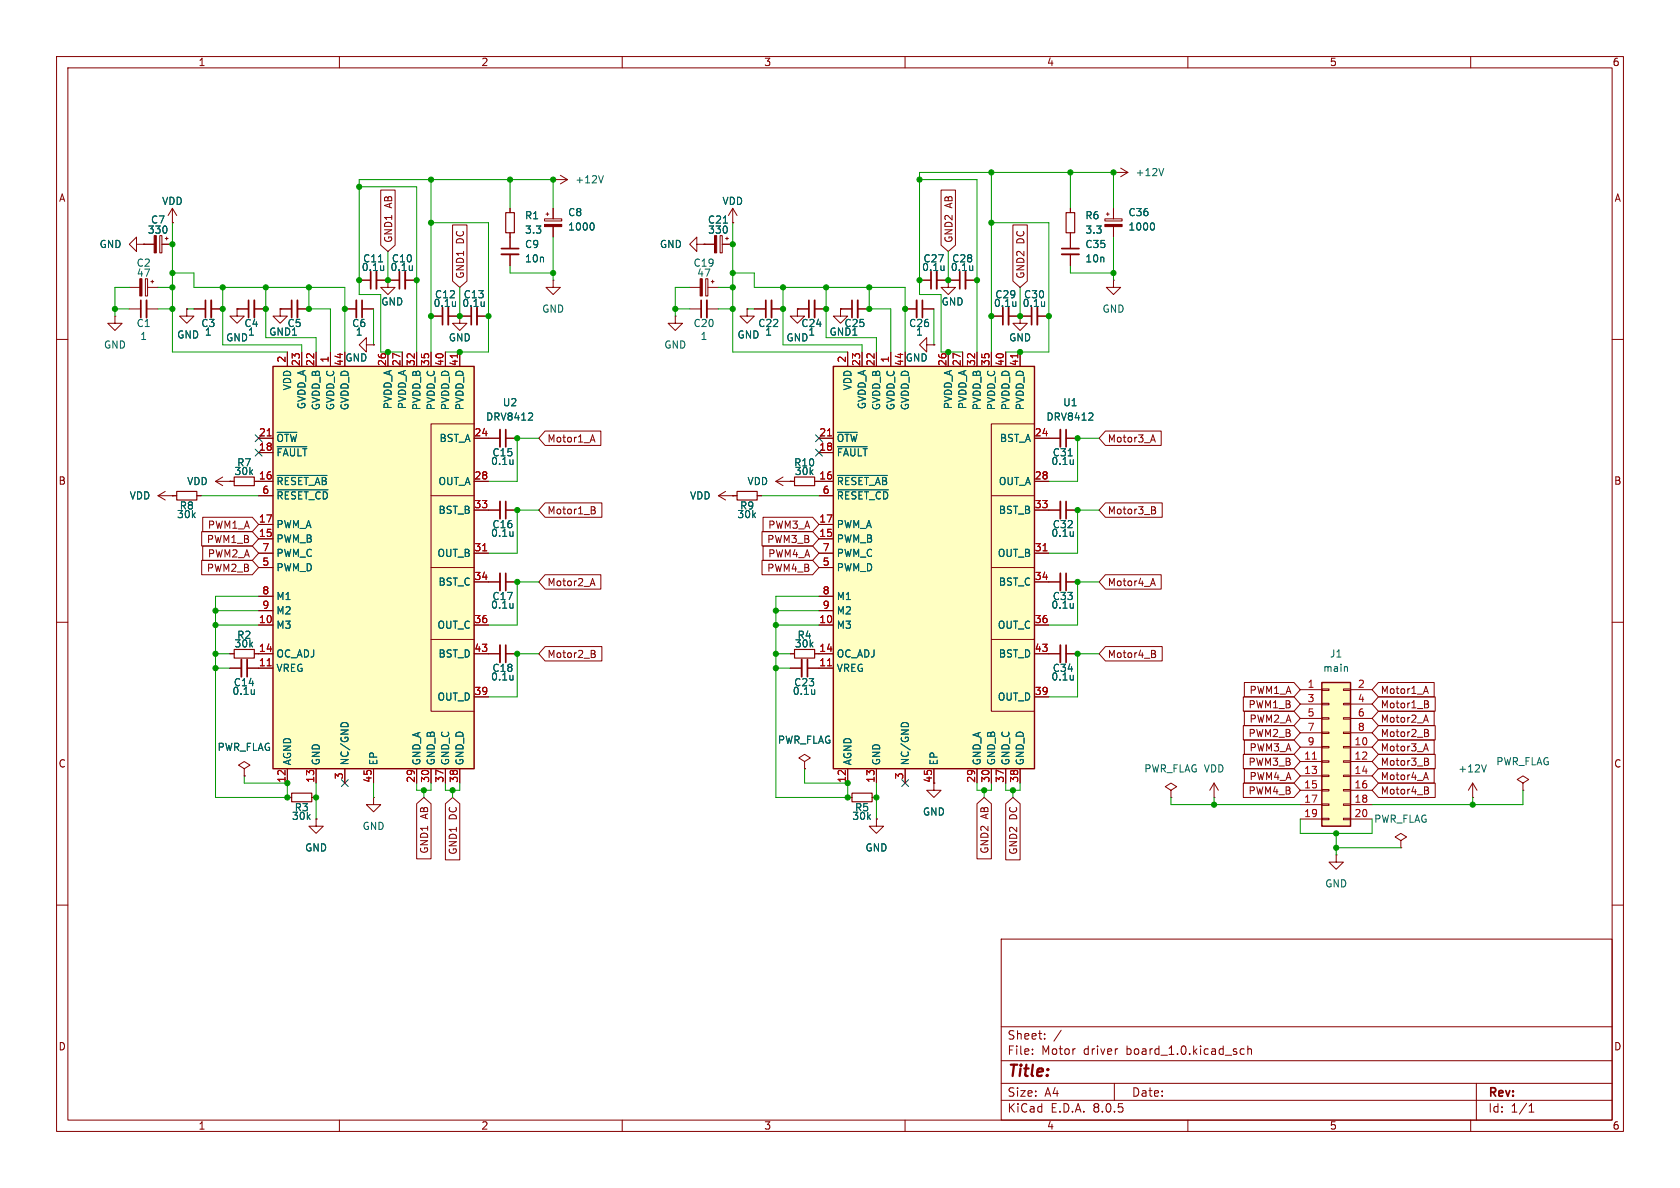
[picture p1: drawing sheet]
<svg xmlns="http://www.w3.org/2000/svg" width="297mm" height="210mm" viewBox="0 0 297 210" stroke-linecap="round" stroke-linejoin="round" font-family="sans-serif">
<g fill="none" stroke="#840000" stroke-width=".18">
<path d="M10 10h277v190h-277zM12 12h273v186h-273zM60 10v2M110 10v2M160 10v2M210 10v2M260 10v2M30.5 39.4h.1M30.5 36.8l.7 1.3M30.5 36.8v2.6M30.5 36.8l-.8 1.3M96.3 38.7h3v.4h-3z"/>
<path d="M96.5 37.8h.5M96.8 37.6v.5M97.8 36.8v1.9M10 60h2M20.3 55.9v1.3h1.3l-1.3 1.2-1.3-1.2h1.3M20.3 55.9h.1M22.9 54.6h2M25.9 54.6h2M33 54.6v1.3h1.3l-1.3 1.3-1.3-1.3h1.3M33 54.6h.1M34.3 54.6h2M37.3 54.6h2.1"/>
<path d="M49.5 54.6v1.3h1.3l-1.3 1.3-1.2-1.3h1.2M49.5 54.6h.1M49.5 54.6h2.1M52.6 54.6h2M61 54.6h2M63.5 49.5h2M64 54.6h2M66.5 49.5h4.1M68.6 49.5v1.3h1.2l-1.2 1.3-1.3-1.3h1.3M68.6 49.5h.1M71.6 49.5h2.1M76.2 55.9h2"/>
<path d="M79.2 55.9h4.1M81.3 55.9v1.3h1.2l-1.2 1.2-1.3-1.2h1.3M81.3 55.9h.1M84.3 55.9h2.1M90.2 41.9v2M90.2 45v2M97.8 40.1v1.8M121.9 54.6h2.1M125 54.6h2M148.6 54.6v1.3h1.3l-1.3 1.3-1.3-1.3h1.3M148.6 54.6h.1M148.6 54.6h2"/>
<path d="M151.6 54.6h2.1M285 60h2M64.8 61v1.2l-1.3-1.2 1.3-1.3v1.3h1.2M66 61h.1M30.5 87.6h.7M34.8 87.6h.8M38.1 85.1l1.3 .8M38.1 85.1h2.5M39.4 84.3l-1.3 .8M40.6 85.1h.1M127 87.6l1.3 .8M127 87.6h2.5"/>
<path d="M128.3 86.9l-1.3 .7M129.5 87.6h.1M10 110h2M40.6 118.1h2.1M43.7 118.1h2M139.7 118.1h2M139.7 115.6h.8M142.7 118.1h2.1M144 115.6h.8M285 110h2M43.2 135.9l1-.6-1-.7-1 .7 1 .6v1.3M43.2 137.2h.1"/>
<path d="M207 139.7l1-.6-1-.7-1 .7 1 .6v1.3M214.6 138.4l.8 1.3M214.6 138.4v2.6M214.6 138.4l-.7 1.3M260.3 138.4l.8 1.3M260.3 138.4v2.6M260.3 138.4l-.7 1.3M269.2 138.4l1.1-.6-1.1-.6-1 .6 1 .6v1.3M269.2 139.7h.1M10 160h2M207 141h.1M214.6 141h.1"/>
<path d="M247.6 148.6l1.1-.6-1.1-.7-1 .7 1 .6v1.3M247.6 149.9h.1M260.3 141h.1M285 160h2M177 166h108v32h-108zM60 198v2M110 198v2M160 198v2M177 194.5h108M177 191.5h108M177 187.5h108M177 181.5h108"/>
<path d="M182.5 186.3v.1M182.5 185.5v.1M184.7 183.6v.1M184.7 182.8v.1M187.6 182.1l-1.3 2M197 191.5v3M197.5 185.4h.1M210 198v2M220 185.5l-.5-.1-.3 .3v.4l.2 .2h.6M220.6 185.5l.2-.1 .4 .1v.9M220.6 184.9v1.5M260 198v2"/>
<path d="M261 191.5v6.5M270.3 196.6h.9M270.3 195.5l.4-.4v1.5"/>
</g>
<g fill="none" stroke="#840000" stroke-width=".33">
<path d="M25.9 53.1v3M37.3 53.1v3M52.6 53.1v3M63 53.1v3M66.5 48v3.1M71.6 48v3.1M79.2 54.4v3M84.3 54.4v3M88.6 45h3.1M125 53.1v3M151.6 53.1v3M42.7 116.6v3"/>
<path d="M141.7 116.6v3"/>
</g>
<g fill="none" stroke="#840000" stroke-width=".3">
<path d="M24.9 53.1v3M36.3 53.1v3M51.6 53.1v3M64 53.1v3M65.5 48v3.1M70.6 48v3.1M78.2 54.4v3M83.3 54.4v3M88.6 43.9h3.1M124 53.1v3M150.6 53.1v3M43.7 116.6v3"/>
<path d="M142.7 116.6v3"/>
</g>
<g fill="none" stroke="#006464" stroke-width=".18">
<path d="M104.7 39.4a.79 .79 0 0 1 0 1.3M67.8 47v.8M67.8 47.7v.1M72.9 47v.8M72.9 47.7l-.1 .1M80.5 53.3v.9M80.5 54.1h.1M85.6 53.3v.9M85.6 54.1h-.1M45 121.9v.9M45 122.6l-.1 .1M144 121.9v.9"/>
<path d="M144 122.6v.1M262.8 135.2l-.5 1.3"/>
</g>
<path d="M31.2 86.9h3.6v1.5h-3.6zM140.5 114.8h3.5v1.5h-3.5z" fill="none" stroke="#840000" stroke-width=".2"/>
<path d="M96.3 39.7h3v.4h-3z" fill="#840000" stroke="#840000" stroke-width=".18"/>
<path d="M233.7 120.7h5.1v25.4h-5.1z" fill="#ffffc2"/>
<g fill="none" stroke="#840000" stroke-width=".18">
<path d="M97.8 31.8h.1M97.8 31.8h2.5M99.1 31l1.2 .8M100.3 31.8l-1.2 .7M24.1 43.2v-1.3l-1.2 1.3 1.2 1.3v-1.3h1.3M25.4 43.2h.1M119.4 55.9v1.3h1.2l-1.2 1.2-1.3-1.2h1.3M119.4 55.9h.1M123.2 43.2v-1.3l-1.3 1.3 1.3 1.3v-1.3h1.3M124.5 43.2h.1M124.5 43.2h1.8M127.3 41.7h.4v3h-.4z"/>
<path d="M127.7 43.2h1.8M128.3 42.2h.5M128.5 41.9v.5M132.1 54.6v1.3h1.2l-1.2 1.3-1.3-1.3h1.3M132.1 54.6h.1M133.3 54.6h2.1M136.4 54.6h2M86.4 77.5h2M89.4 77.5h2M27.9 87.6l1.3 .8M27.9 87.6h2.6M29.2 86.9l-1.3 .7"/>
<path d="M30.5 87.6h.1M40.6 85.1h.8M45 85.1h.7M86.4 90.2h2M89.4 90.2h2M86.4 102.9h2M89.4 102.9h2M185.4 102.9h2.1M188.5 102.9h2M229.9 121.9h3.8M229.9 132.1h3.8M229.9 134.6h3.8"/>
<path d="M229.9 137.2h3.8M229.9 139.7h3.8M229.9 124.5h3.8M229.9 127h3.8M229.9 129.5h3.8M233.7 139.6h1.2v.2h-1.2zM233.7 137h1.2v.3h-1.2zM233.7 134.5h1.2v.2h-1.2zM233.7 132h1.2v.2h-1.2zM233.7 129.4h1.2v.3h-1.2zM233.7 126.9h1.2v.2h-1.2zM233.7 124.3h1.2v.3h-1.2z"/>
<path d="M233.7 121.8h1.2v.2h-1.2zM237.5 139.6h1.3v.2h-1.3zM237.5 137h1.3v.3h-1.3zM237.5 134.5h1.3v.2h-1.3zM237.5 132h1.3v.2h-1.3zM237.5 129.4h1.3v.3h-1.3zM237.5 126.9h1.3v.2h-1.3zM237.5 124.3h1.3v.3h-1.3zM237.5 121.8h1.3v.2h-1.3zM238.8 121.9h3.8M238.8 132.1h3.8M238.8 134.6h3.8"/>
<path d="M238.8 137.2h3.8M238.8 139.7h3.8M238.8 124.5h3.8M238.8 127h3.8M238.8 129.5h3.8M149.9 141h.7M154.2 141h.7M154.9 144.8v1.3h1.3l-1.3 1.2-1.2-1.2h1.2M154.9 144.8h.1M229.9 142.2h3.8M229.9 144.8h3.8M233.7 144.7h1.2v.2h-1.2z"/>
<path d="M233.7 142.1h1.2v.3h-1.2zM237.5 144.7h1.3v.2h-1.3zM237.5 142.1h1.3v.3h-1.3zM238.8 142.2h3.8M238.8 144.8h3.8"/>
</g>
<path d="M233.7 120.7h5.1v25.4h-5.1z" fill="none" stroke="#840000" stroke-width=".25"/>
<path d="M232 134.2h.7" fill="none" stroke="#a90000" stroke-width=".18"/>
<path d="M106.7 31.1l-.5 1.2M127.9 39.4h.7M90.7 81.3v.8M90.7 94v.8M90.7 94.7l-.1 .1M90.7 82l-.1 .1M90.7 106.7v.8M90.7 107.4l-.1 .1M189.7 106.7v.8M189.7 107.4v.1M238.2 117.9v.8" fill="none" stroke="#006464" stroke-width=".18"/>
<path d="M136.4 53.1v3M88.4 75.9v3.1M88.4 88.6v3.1M88.4 101.3v3.1M187.5 101.3v3.1" fill="none" stroke="#840000" stroke-width=".33"/>
<path d="M135.4 53.1v3M89.4 75.9v3.1M89.4 88.6v3.1M89.4 101.3v3.1M188.5 101.3v3.1" fill="none" stroke="#840000" stroke-width=".3"/>
<path d="M41.4 84.3h3.6v1.6h-3.6zM150.6 140.2h3.6v1.5h-3.6z" fill="none" stroke="#840000" stroke-width=".2"/>
<path d="M126.3 41.7h.4v3h-.4z" fill="#840000" stroke="#840000" stroke-width=".18"/>
<path d="M48.3 64.8h35.5v71.1h-35.5z" fill="#ffffc2"/>
<path d="M48.3 64.8h35.5v71.1h-35.5z" fill="none" stroke="#840000" stroke-width=".25"/>
<g fill="none" stroke="#840000" stroke-width=".18">
<path d="M129.5 39.4h.1M129.5 36.8l.8 1.3M129.5 36.8v2.6M129.5 36.8l-.7 1.3M25.4 43.2h1.9M28.2 41.7h.4v3h-.4zM28.6 43.2h1.9M29.2 42.2h.5M29.5 41.9v.5M121.9 50.8h1.9M124.8 49.3h.3v3h-.3zM125.1 50.8h1.9"/>
<path d="M125.7 49.8h.5M126 49.5v.5M141 54.6v1.3h1.2l-1.2 1.3-1.3-1.3h1.3M141 54.6h.1M45.7 77.5h2.6M50.8 62.2v2.6M53.3 62.2v2.6M55.9 62.2v2.6M58.4 62.2v2.6M61 62.2v2.6M68.6 62.2v2.6M71.1 62.2v2.6"/>
<path d="M73.7 62.2v2.6M76.2 62.2v2.6M78.7 62.2v2.6M81.3 62.2v2.6M83.8 74.9h-7.6v50.8h7.6M83.8 77.5h2.6M185.4 77.5h2.1M188.5 77.5h2M45.7 87.6h2.6M45.7 95.3h2.6M45.7 85.1h2.6M45.7 92.7h2.6"/>
<path d="M45.7 80h2.6M45.7 97.8h2.6M76.2 87.6h7.6M83.8 85.1h2.6M83.8 97.8h2.6M83.8 90.2h2.6M129.5 87.6h.8M133.9 87.6h.7M45.7 100.3h2.6M45.7 110.5h2.6M45.7 118.1h2.6M45.7 115.6h2.6"/>
<path d="M45.7 105.4h2.6M45.7 108h2.6M76.2 113h7.6M76.2 100.3h7.6M83.8 110.5h2.6M83.8 115.6h4.6M83.8 102.9h2.6M89.4 115.6h2M50.8 135.9v2.5M55.9 135.9v2.5M61 135.9v2.5M66 135.9v2.5"/>
<path d="M73.7 135.9v2.5M76.2 135.9v2.5M78.7 135.9v2.5M81.3 135.9v2.5M83.8 123.2h2.6M142.2 134.6l1.1-.6-1.1-.6-1 .6 1 .6v1.3M142.2 135.9h.1M165.1 138.4v1.3h1.3l-1.3 1.3-1.3-1.3h1.3M55.9 144.8v1.3h1.2l-1.2 1.2-1.3-1.2h1.3M55.9 144.8h.1M66 141v1.2h1.3l-1.3 1.3-1.2-1.3h1.2M66 141h.1"/>
</g>
<path d="M47.2 77.1h.8M80.9 62.5v.8M85.3 97.4h.8M47.2 117.7h.8" fill="none" stroke="#a90000" stroke-width=".18"/>
<path d="M49 79h5.2M49 76.4h3.5M93.9 73l.3 .2-.1 .3-.7 .8h.8M49 84h8.8M49 86.6h9M189.7 81.3v.8M189.7 82v.1M90.7 119.4v.8M60.3 128l.5-.3 .7 .3M90.7 120.1l-.1 .1" fill="none" stroke="#006464" stroke-width=".18"/>
<path d="M187.5 75.9v3.1M88.4 114v3.1" fill="none" stroke="#840000" stroke-width=".33"/>
<path d="M188.5 75.9v3.1M89.4 114v3.1" fill="none" stroke="#840000" stroke-width=".3"/>
<g fill="#840000" stroke="#840000" stroke-width=".18">
<path d="M123.8 49.3h.4v3h-.4z"/>
<path d="M27.3 41.7h.3v3h-.3z"/>
</g>
<path d="M130.3 86.9h3.6v1.5h-3.6z" fill="none" stroke="#840000" stroke-width=".2"/>
<path d="M147.3 64.8h35.6v71.1h-35.6z" fill="#ffffc2"/>
<path d="M147.3 64.8h35.6v71.1h-35.6z" fill="none" stroke="#840000" stroke-width=".25"/>
<g fill="none" stroke="#840000" stroke-width=".18">
<path d="M30.5 39.4h.1M67.3 33.6h2.6v9.7l-1.3 1.2-1.3-1.2zM80 39.8h2.6v9.9l-1.3 1.1-1.3-1.1zM90.2 36.8v.8M97.8 36.8v1.9M129.5 39.4h.1M166.4 33.6h2.5v9.7l-1.3 1.2-1.2-1.2zM179.1 39.8h2.5v9.9l-1.3 1.1-1.2-1.1zM189.2 36.8v.8M195.3 38.7h3.1v.4h-3.1zM195.6 37.8h.5M195.8 37.6v.5"/>
<path d="M196.8 30.5h.1M196.8 36.8v1.9M196.8 30.5h2.6M198.1 29.7l1.3 .8M199.4 30.5l-1.3 .7M22.9 50.8h1.8M25.4 43.2h.1M25.4 43.2h1.9M25.7 49.3h.4v3h-.4zM26.1 50.8h1.8M26.7 49.8h.5M26.9 49.5v.5"/>
<path d="M28.6 43.2h1.9M33 54.6h.1M34.3 54.6h2M37.3 54.6h2.1M41.9 54.6v1.3h1.3l-1.3 1.3-1.3-1.3h1.3M41.9 54.6h.1M41.9 54.6h2M45 54.6h2M49.5 54.6h.1M49.5 54.6h2.1M52.6 54.6h2M61 54.6h2"/>
<path d="M63.5 49.5h2M64 54.6h2M66.5 49.5h4.1M68.6 49.5h.1M71.6 49.5h2.1M76.2 55.9h2M79.2 55.9h4.1M81.3 55.9h.1M84.3 55.9h2.1M90.2 41.1v2.8M90.2 45v2M97.8 49.5v1.3h1.3l-1.3 1.3-1.3-1.3h1.3"/>
<path d="M97.8 49.5h.1M97.8 40.1v1.8M124.5 43.2h.1M124.5 43.2h1.8M127.7 43.2h1.8M132.1 54.6h.1M133.3 54.6h2.1M136.4 54.6h2M141 54.6h.1M141 54.6h2M144 54.6h2M148.6 54.6h.1"/>
<path d="M148.6 54.6h2M151.6 54.6h2.1M160 54.6h2.1M162.6 49.5h2M163.1 54.6h2M165.6 49.5h4.1M167.6 49.5v1.3h1.3l-1.3 1.3-1.2-1.3h1.2M167.6 49.5h.1M170.7 49.5h2M175.3 55.9h2M178.3 55.9h4.1M180.3 55.9v1.3h1.3l-1.3 1.2-1.2-1.2h1.2"/>
<path d="M180.3 55.9h.1M183.4 55.9h2M189.2 41.1v2.8M189.2 45v2M196.8 49.5v1.3h1.3l-1.3 1.3-1.2-1.3h1.2M196.8 49.5h.1M196.8 40.1v1.8M45.7 77.5h2.6M50.8 62.2v2.6M53.3 62.2v2.6M55.9 62.2v2.6M58.4 62.2v2.6"/>
<path d="M61 62.2v2.6M66 61h.1M68.6 62.2v2.6M71.1 62.2v2.6M73.7 62.2v2.6M76.2 62.2v2.6M78.7 62.2v2.6M81.3 62.2v2.6M83.8 77.5h4.6M89.4 77.5h2M96.4 76.2h9.8v2.5h-9.8l-1.2-1.2zM104.5 77.8h.6"/>
<path d="M104.8 76.9l.4 1.2M144.8 77.5h2.5M149.9 62.2v2.6M152.4 62.2v2.6M154.9 62.2v2.6M157.5 62.2v2.6M160 62.2v2.6M163.8 61v1.2l-1.2-1.2 1.2-1.3v1.3h1.3M165.1 61h.1M167.6 62.2v2.6M170.2 62.2v2.6M172.7 62.2v2.6"/>
<path d="M175.3 62.2v2.6M177.8 62.2v2.6M180.3 62.2v2.6M182.9 74.9h-7.6v50.8h7.6M182.9 77.5h4.6M188.5 77.5h2M195.4 76.2h9.9v2.5h-9.9l-1.1-1.2zM203.5 77.8h.6M203.8 76.9l.4 1.2M30.5 87.6h.1M30.5 87.6h.7M34.8 87.6h.8"/>
<path d="M35.7 99.1h8.9l1.1 1.2-1.1 1.3h-8.9zM35.7 94h8.9l1.1 1.3-1.1 1.2h-8.9zM35.8 96.5h8.8l1.1 1.3-1.1 1.3h-8.8zM35.8 91.4h8.8l1.1 1.3-1.1 1.3h-8.8zM40.6 85.1h.1M40.6 85.1h.8M45 85.1h3.3M45.7 87.6h2.6M45.7 95.3h2.6M45.7 92.7h2.6M45.7 80h2.6M45.7 97.8h2.6"/>
<path d="M83.8 85.1h2.6M83.8 97.8h2.6M83.8 90.2h4.6M89.4 90.2h2M96.4 88.9h10v2.5h-10l-1.2-1.2zM104.5 90.2h.4M104.5 89.6l.6 .1 .1 .2-.3 .3M104.9 90.2l.3 .2v.3l-.7 .1M129.5 87.6h.1M129.5 87.6h.8M133.9 87.6h.7M134.7 94h9l1.1 1.3-1.1 1.2h-9z"/>
<path d="M134.7 99.1h9l1.1 1.2-1.1 1.3h-9zM134.9 91.4h8.8l1.1 1.3-1.1 1.3h-8.8zM134.9 96.5h8.8l1.1 1.3-1.1 1.3h-8.8zM137.2 85.1h3.3M137.2 85.1l1.2 .8M138.4 84.3l-1.2 .8M139.7 85.1h.1M144 85.1h3.3M144.8 87.6h2.5M144.8 95.3h2.5M144.8 92.7h2.5M144.8 80h2.5"/>
<path d="M144.8 97.8h2.5M175.3 87.6h7.6M182.9 85.1h2.5M182.9 97.8h2.5M182.9 90.2h4.6M188.5 90.2h2M195.4 88.9h10.1v2.5h-10.1l-1.1-1.2zM203.6 90.2h.4M203.6 89.6l.6 .1v.2l-.2 .3M204 90.2l.3 .2-.1 .3-.6 .1M40.6 118.1h2.1M40.6 115.6h.8"/>
<path d="M43.7 118.1h4.6M45 115.6h3.3M45.7 100.3h2.6M45.7 110.5h2.6M45.7 105.4h2.6M45.7 108h2.6M83.8 110.5h2.6M83.8 115.6h4.6M83.8 102.9h4.6M89.4 115.6h2M89.4 102.9h2M96.4 101.6h9.8v2.5h-9.8l-1.2-1.2z"/>
<path d="M96.4 114.3h10v2.5h-10l-1.2-1.2zM104.5 103.2h.6M104.5 115.6h.4M104.5 115l.6 .1 .1 .2-.3 .3M104.8 102.3l.4 1.2M104.9 115.6l.3 .2v.3l-.7 .1M139.7 118.1h2M139.7 115.6h.8M142.7 118.1h4.6M144 115.6h3.3M144.8 100.3h2.5M144.8 110.5h2.5"/>
<path d="M144.8 105.4h2.5M144.8 108h2.5M175.3 113h7.6M175.3 100.3h7.6M182.9 110.5h2.5M182.9 115.6h4.6M182.9 102.9h4.6M188.5 115.6h2M188.5 102.9h2M195.4 101.6h9.9v2.5h-9.9l-1.1-1.2zM195.4 114.3h10.1v2.5h-10.1l-1.1-1.2zM203.5 103.2h.6"/>
<path d="M203.6 115.6h.4M203.6 115l.6 .1v.2l-.2 .3M203.8 102.3l.4 1.2M204 115.6l.3 .2-.1 .3-.6 .1M43.2 137.2h.1M50.8 135.9v2.5M55.9 135.9v2.5M61 135.9v2.5M66 135.9v2.5M73.7 135.9v2.5M76.2 135.9v2.5M78.7 135.9v2.5"/>
<path d="M81.3 135.9v2.5M83.8 123.2h2.6M142.2 135.9h.1M149.9 135.9v2.5M154.9 135.9v2.5M160 135.9v2.5M165.1 135.9v2.5M172.7 135.9v2.5M175.3 135.9v2.5M177.8 135.9v2.5M180.3 135.9v2.5M182.9 123.2h2.5"/>
<path d="M219.8 123.2h9l1.1 1.3-1.1 1.2h-9zM219.8 128.3h9l1.1 1.2-1.1 1.3h-9zM219.8 138.4h9l1.1 1.3-1.1 1.3h-9zM219.8 133.3h9l1.1 1.3-1.1 1.3h-9zM220 125.7h8.8l1.1 1.3-1.1 1.3h-8.8zM220 130.8h8.8l1.1 1.3-1.1 1.3h-8.8zM220 120.6h8.8l1.1 1.3-1.1 1.3h-8.8zM220 135.9h8.8l1.1 1.3-1.1 1.2h-8.8zM243.7 138.4h10v2.6h-10l-1.1-1.3zM243.7 135.9h9.8v2.5h-9.8l-1.1-1.2zM243.7 133.3h10v2.6h-10l-1.1-1.3zM243.7 123.2h10v2.5h-10l-1.1-1.2z"/>
<path d="M243.7 120.6h9.8v2.6h-9.8l-1.1-1.3zM243.7 125.7h9.8v2.6h-9.8l-1.1-1.3zM243.7 128.3h10v2.5h-10l-1.1-1.3zM243.7 130.8h9.8v2.6h-9.8l-1.1-1.3zM251.8 137.5h.6M251.8 122.2h.6M251.8 127.3h.6M251.8 132.4h.6M251.8 139.1l.6 .1 .1 .3-.2 .2M251.8 123.9l.6 .1 .1 .2-.2 .3M251.8 128.9l.6 .2 .1 .2-.2 .2M251.8 134l.6 .1 .1 .3-.2 .2"/>
<path d="M251.8 139.7h.5M251.8 134.6h.5M251.8 124.5h.5M251.8 129.5h.5M252.1 136.6l.4 1.2M252.1 121.3l.4 1.3M252.1 126.4l.4 1.3M252.1 131.5l.4 1.3M252.3 139.7l.3 .2-.1 .3-.7 .2M252.3 124.5l.3 .2-.1 .3-.7 .1M252.3 129.5l.3 .3-.1 .3-.7 .1M252.3 134.6l.3 .3-.1 .3-.7 .1"/>
<path d="M50.8 141h.8M55.1 141h.8M55.9 144.8h.1M73.7 142.1l1.2-1.1 1.3 1.1v9.7h-2.5zM78.7 142.1l1.3-1.1 1.3 1.1v9.9h-2.6zM149.9 141h.7M154.2 141h.7M154.9 144.8h.1M172.7 142.1l1.3-1.1 1.3 1.1v9.7h-2.6zM177.8 142.1l1.3-1.1 1.2 1.1v9.9h-2.5zM236.2 151.1v1.3h1.3l-1.3 1.3-1.3-1.3h1.3M236.2 151.1h.1"/>
</g>
<path d="M47.2 77.1h.8M80.9 62.5v.8M146.3 77.1h.7M179.9 62.5v.8M85.3 97.4h.8M184.4 97.4h.7M47.2 117.7h.8M146.3 117.7h.7" fill="none" stroke="#a90000" stroke-width=".18"/>
<g fill="none" stroke="#006464" stroke-width=".18">
<path d="M104.7 39.4a.79 .79 0 0 1 0 1.3M127.9 39.4h.7M203.8 39.4a.79 .79 0 0 1 0 1.3M205.7 29.8l-.4 1.3M67.8 47v.8M67.8 47.7v.1M72.9 47v.8M72.9 47.7l-.1 .1M80.5 53.3v.9M80.5 54.1h.1M85.6 53.3v.9M85.6 54.1h-.1"/>
<path d="M166.9 47v.8M166.9 47.7l-.1 .1M172 47v.8M172 47.7l-.1 .1M179.6 53.3v.9M179.6 54.1h-.1M184.7 53.3v.9M184.7 54.1h-.1M49 79h5.2M49 76.4h3.5M93.9 73l.3 .2-.1 .3-.7 .8h.8M148.1 79h5.2"/>
<path d="M148.1 76.4h3.5M193 73l.2 .2v.3l-.8 .8h.8M49 84h8.8M49 86.6h9M90.7 81.3v.8M90.7 94v.8M90.7 94.7l-.1 .1M90.7 82l-.1 .1M148.1 84h8.8M148.1 86.6h9M189.7 81.3v.8M189.7 94v.8"/>
<path d="M189.7 94.7v.1M189.7 82v.1M90.7 106.7v.8M90.7 119.4v.8M90.7 107.4l-.1 .1M189.7 106.7v.8M189.7 119.4v.8M189.7 107.4v.1M45 121.9v.9M45 122.6l-.1 .1M60.3 128l.5-.3 .7 .3M90.7 120.1l-.1 .1"/>
<path d="M144 121.9v.9M144 122.6v.1M159.4 128l.5-.3 .6 .3M189.7 120.1v.1"/>
</g>
<path d="M45 53.1v3M144 53.1v3M162.1 53.1v3M165.6 48v3.1M170.7 48v3.1M178.3 54.4v3M183.4 54.4v3M187.7 45h3.1M187.5 88.6v3.1M187.5 114v3.1" fill="none" stroke="#840000" stroke-width=".33"/>
<path d="M43.9 53.1v3M143 53.1v3M163.1 53.1v3M164.6 48v3.1M169.7 48v3.1M177.3 54.4v3M182.4 54.4v3M187.7 43.9h3.1M188.5 88.6v3.1M188.5 114v3.1" fill="none" stroke="#840000" stroke-width=".3"/>
<path d="M89.4 37.6h1.5v3.5h-1.5zM188.5 37.6h1.5v3.5h-1.5zM140.5 84.3h3.5v1.6h-3.5zM41.4 114.8h3.6v1.5h-3.6zM51.6 140.2h3.5v1.5h-3.5z" fill="none" stroke="#840000" stroke-width=".2"/>
<g fill="#840000" stroke="#840000" stroke-width=".18">
<path d="M24.7 49.3h.4v3h-.4z"/>
<path d="M195.3 39.7h3.1v.4h-3.1z"/>
</g>
<g fill="none" stroke="#009600" stroke-width=".18">
<path d="M30.5 39.4v22.8h20.3M63.5 33h10.2v29.2M76.2 31.8v30.4M76.2 39.4h10.2v22.8h-7.7M90.2 31.8v5M97.8 36.8v-5h-34.3v20.3h3.8v10.1h3.8M129.5 39.4v22.8h20.4M162.6 31.8h10.1v30.4M175.3 39.4h10.1v22.8h-7.6M175.3 30.5v31.7M189.2 30.5v6.3M196.8 36.8v-6.3h-34.2v21.6h3.8v10.1h3.8"/>
<path d="M20.3 54.6h2.6M22.9 50.8h-2.6v5.1M27.9 54.6h2.6M27.9 50.8h2.6M30.5 48.3h3.8v2.5h26.7v11.4M33 54.6h1.3M39.4 50.8v10.2h13.9v1.2M47 50.8v8.9h8.9v2.5M54.6 50.8v3.8h3.8v7.6M66 54.6v6.4M68.6 44.5v5M81.3 50.8v5.1"/>
<path d="M90.2 47v1.3h7.6M97.8 41.9v7.6M119.4 54.6h2.5M121.9 50.8h-2.5v5.1M127 54.6h2.5M127 50.8h2.5M129.5 48.3h3.8v2.5h26.7v11.4M132.1 54.6h1.2M138.4 50.8v10.2h14v1.2M146 50.8v8.9h8.9v2.5M153.7 50.8v3.8h3.8v7.6M165.1 54.6v6.4"/>
<path d="M167.6 44.5v5M180.3 50.8v5.1M189.2 47v1.3h7.6M196.8 41.9v7.6M95.2 77.5h-3.8v7.6h-5M194.3 77.5h-3.8v7.6h-5.1M35.6 87.6h10.1M95.2 90.2h-3.8v7.6h-5M134.6 87.6h10.2M194.3 90.2h-3.8v7.6h-5.1M38.1 115.6h2.5M38.1 118.1h2.5"/>
<path d="M38.1 110.5h7.6M38.1 108h7.6M45.7 105.4h-7.6v35.6h12.7v-2.6h-7.6v-1.2M95.2 115.6h-3.8v7.6h-5M95.2 102.9h-3.8v7.6h-5M137.2 115.6h2.5M137.2 118.1h2.5M137.2 110.5h7.6M137.2 108h7.6M144.8 105.4h-7.6v35.6h12.7v-2.6h-7.7v-2.5M194.3 115.6h-3.8v7.6h-5.1M194.3 102.9h-3.8v7.6h-5.1"/>
<path d="M55.9 138.4v6.4M66 138.4v2.6M73.7 138.4v1.3h2.5v-1.3M74.9 139.7v1.3M78.7 138.4v1.3h2.6v-1.3M80 139.7v1.3M154.9 138.4v6.4M172.7 138.4v1.3h2.6v-1.3M174 139.7v1.3M177.8 138.4v1.3h2.5v-1.3M179.1 139.7v1.3M269.2 139.7v2.5h-26.6"/>
<path d="M207 141v1.2h22.9M214.6 141v1.2M229.9 144.8v2.5h12.7v-2.5M236.2 147.3v3.8M236.2 149.9h11.4M260.3 141v1.2"/>
</g>
<path d="M45.1 76.9l1.2 1.2M45.1 79.4l1.2 1.2M46.3 76.9l-1.2 1.2M46.3 79.4l-1.2 1.2M144.2 76.9l1.2 1.2M144.2 79.4l1.2 1.2M145.4 76.9l-1.2 1.2M145.4 79.4l-1.2 1.2M60.4 137.8l1.2 1.2M61.6 137.8l-1.2 1.2M159.4 137.8l1.2 1.2M160.6 137.8l-1.2 1.2" fill="none" stroke="#000084" stroke-width=".18"/>
<g fill="#009600" stroke="#009600" stroke-width=".18">
<circle cx="91.4" cy="77.5" r=".46"/>
<circle cx="97.8" cy="48.3" r=".46"/>
<circle cx="76.2" cy="55.9" r=".46"/>
<circle cx="86.4" cy="55.9" r=".46"/>
<circle cx="68.6" cy="49.5" r=".46"/>
<circle cx="81.3" cy="55.9" r=".46"/>
<circle cx="81.3" cy="62.2" r=".46"/>
<circle cx="129.5" cy="54.6" r=".46"/>
<circle cx="91.4" cy="115.6" r=".46"/>
<circle cx="91.4" cy="102.9" r=".46"/>
<circle cx="91.4" cy="90.2" r=".46"/>
<circle cx="119.4" cy="54.6" r=".46"/>
<circle cx="68.6" cy="62.2" r=".46"/>
<circle cx="38.1" cy="108" r=".46"/>
<circle cx="54.6" cy="54.6" r=".46"/>
<circle cx="54.6" cy="50.8" r=".46"/>
<circle cx="30.5" cy="54.6" r=".46"/>
<circle cx="47" cy="54.6" r=".46"/>
<circle cx="80" cy="139.7" r=".46"/>
<circle cx="38.1" cy="110.5" r=".46"/>
<circle cx="38.1" cy="115.6" r=".46"/>
<circle cx="50.8" cy="138.4" r=".46"/>
<circle cx="55.9" cy="141" r=".46"/>
<circle cx="50.8" cy="141" r=".46"/>
<circle cx="74.9" cy="139.7" r=".46"/>
<circle cx="38.1" cy="118.1" r=".46"/>
<circle cx="137.2" cy="115.6" r=".46"/>
<circle cx="129.5" cy="48.3" r=".46"/>
<circle cx="137.2" cy="110.5" r=".46"/>
<circle cx="137.2" cy="108" r=".46"/>
<circle cx="129.5" cy="43.2" r=".46"/>
<circle cx="138.4" cy="54.6" r=".46"/>
<circle cx="129.5" cy="50.8" r=".46"/>
<circle cx="137.2" cy="118.1" r=".46"/>
<circle cx="39.4" cy="54.6" r=".46"/>
<circle cx="30.5" cy="50.8" r=".46"/>
<circle cx="39.4" cy="50.8" r=".46"/>
<circle cx="47" cy="50.8" r=".46"/>
<circle cx="20.3" cy="54.6" r=".46"/>
<circle cx="30.5" cy="48.3" r=".46"/>
<circle cx="30.5" cy="43.2" r=".46"/>
<circle cx="90.2" cy="31.8" r=".46"/>
<circle cx="97.8" cy="31.8" r=".46"/>
<circle cx="63.5" cy="49.5" r=".46"/>
<circle cx="61" cy="54.6" r=".46"/>
<circle cx="73.7" cy="49.5" r=".46"/>
<circle cx="76.2" cy="39.4" r=".46"/>
<circle cx="76.2" cy="31.8" r=".46"/>
<circle cx="63.5" cy="33" r=".46"/>
<circle cx="190.5" cy="90.2" r=".46"/>
<circle cx="180.3" cy="62.2" r=".46"/>
<circle cx="180.3" cy="55.9" r=".46"/>
<circle cx="185.4" cy="55.9" r=".46"/>
<circle cx="167.6" cy="62.2" r=".46"/>
<circle cx="190.5" cy="77.5" r=".46"/>
<circle cx="196.8" cy="30.5" r=".46"/>
<circle cx="189.2" cy="30.5" r=".46"/>
<circle cx="196.8" cy="48.3" r=".46"/>
<circle cx="162.6" cy="31.8" r=".46"/>
<circle cx="162.6" cy="49.5" r=".46"/>
<circle cx="175.3" cy="39.4" r=".46"/>
<circle cx="175.3" cy="30.5" r=".46"/>
<circle cx="175.3" cy="55.9" r=".46"/>
<circle cx="167.6" cy="49.5" r=".46"/>
<circle cx="172.7" cy="49.5" r=".46"/>
<circle cx="153.7" cy="54.6" r=".46"/>
<circle cx="153.7" cy="50.8" r=".46"/>
<circle cx="160" cy="54.6" r=".46"/>
<circle cx="138.4" cy="50.8" r=".46"/>
<circle cx="146" cy="50.8" r=".46"/>
<circle cx="146" cy="54.6" r=".46"/>
<circle cx="214.6" cy="142.2" r=".46"/>
<circle cx="179.1" cy="139.7" r=".46"/>
<circle cx="190.5" cy="115.6" r=".46"/>
<circle cx="236.2" cy="149.9" r=".46"/>
<circle cx="236.2" cy="147.3" r=".46"/>
<circle cx="260.3" cy="142.2" r=".46"/>
<circle cx="149.9" cy="141" r=".46"/>
<circle cx="154.9" cy="141" r=".46"/>
<circle cx="174" cy="139.7" r=".46"/>
<circle cx="149.9" cy="138.4" r=".46"/>
<circle cx="190.5" cy="102.9" r=".46"/>
</g>
<text font-size="2.8" fill="#840000" x="178" y="190.9">Title:</text>
<g font-size="2.1" fill="#840000">
<text x="178" y="184">Sheet:</text>
<text x="178" y="186.7">File:</text>
<text x="184.1" y="186.7">Motor</text>
<text x="191.6" y="186.7">driver</text>
<text x="199.3" y="186.7">board_1.0.kicad_sch</text>
<text x="178" y="196.9">KiCad</text>
<text x="178" y="194.1">Size:</text>
<text x="184.7" y="194.1">A4</text>
<text x="185.7" y="196.9">E.D.A.</text>
<text x="193.3" y="196.9">8.0.5</text>
<text x="200" y="194.1">Date:</text>
<text x="263" y="194.3">Rev:</text>
<text x="263" y="196.9">Id:</text>
<text x="267.1" y="196.9">1/1</text>
</g>
<g font-size="1.8" fill="#840000">
<text x="35" y="11.9">1</text>
<text x="85" y="11.9">2</text>
<text x="135" y="11.9">3</text>
<text x="185" y="11.9">4</text>
<text x="235" y="11.9">5</text>
<text x="285" y="11.9">6</text>
<text x="10.3" y="35.9">A</text>
<text x="285.3" y="35.9">A</text>
<text x="69.5" y="36.8" transform="rotate(-90 69.5 36.8)">AB</text>
<text x="168.6" y="36.8" transform="rotate(-90 168.6 36.8)">AB</text>
<text x="69.5" y="43" transform="rotate(-90 69.5 43)">GND1</text>
<text x="82.2" y="43.1" transform="rotate(-90 82.2 43.1)">DC</text>
<text x="168.6" y="43" transform="rotate(-90 168.6 43)">GND2</text>
<text x="181.3" y="43.1" transform="rotate(-90 181.3 43.1)">DC</text>
<text x="82.2" y="49.4" transform="rotate(-90 82.2 49.4)">GND1</text>
<text x="181.3" y="49.4" transform="rotate(-90 181.3 49.4)">GND2</text>
<text x="96.7" y="78.4">Motor1_A</text>
<text x="195.7" y="78.4">Motor3_A</text>
<text x="10.3" y="85.9">B</text>
<text x="285.3" y="85.9">B</text>
<text x="36.6" y="93.7">PWM1_A</text>
<text x="96.7" y="91.1">Motor1_B</text>
<text x="135.7" y="93.7">PWM3_A</text>
<text x="195.7" y="91.1">Motor3_B</text>
<text x="36.5" y="101.3">PWM2_B</text>
<text x="36.5" y="96.2">PWM1_B</text>
<text x="36.6" y="98.7">PWM2_A</text>
<text x="135.5" y="96.2">PWM3_B</text>
<text x="135.5" y="101.3">PWM4_B</text>
<text x="135.7" y="98.7">PWM4_A</text>
<text x="96.7" y="103.8">Motor2_A</text>
<text x="195.7" y="103.8">Motor4_A</text>
<text x="96.7" y="116.5">Motor2_B</text>
<text x="195.7" y="116.5">Motor4_B</text>
<text x="220.6" y="125.4">PWM1_B</text>
<text x="220.8" y="122.9">PWM1_A</text>
<text x="244" y="125.4">Motor1_B</text>
<text x="244" y="122.9">Motor1_A</text>
<text x="220.6" y="130.5">PWM2_B</text>
<text x="220.8" y="128">PWM2_A</text>
<text x="244" y="128">Motor2_A</text>
<text x="244" y="130.5">Motor2_B</text>
<text x="10.3" y="135.9">C</text>
<text x="220.6" y="135.6">PWM3_B</text>
<text x="220.8" y="133">PWM3_A</text>
<text x="244" y="135.6">Motor3_B</text>
<text x="244" y="133">Motor3_A</text>
<text x="285.3" y="135.9">C</text>
<text x="220.6" y="140.7">PWM4_B</text>
<text x="220.8" y="138.1">PWM4_A</text>
<text x="244" y="140.7">Motor4_B</text>
<text x="244" y="138.1">Motor4_A</text>
<text x="75.9" y="144.8" transform="rotate(-90 75.9 144.8)">AB</text>
<text x="81" y="144.9" transform="rotate(-90 81 144.9)">DC</text>
<text x="174.9" y="144.8" transform="rotate(-90 174.9 144.8)">AB</text>
<text x="180" y="144.9" transform="rotate(-90 180 144.9)">DC</text>
<text x="75.9" y="151" transform="rotate(-90 75.9 151)">GND1</text>
<text x="81" y="151.2" transform="rotate(-90 81 151.2)">GND1</text>
<text x="174.9" y="151" transform="rotate(-90 174.9 151)">GND2</text>
<text x="180" y="151.2" transform="rotate(-90 180 151.2)">GND2</text>
<text x="10.3" y="185.9">D</text>
<text x="285.3" y="185.9">D</text>
<text x="35" y="199.9">1</text>
<text x="85" y="199.9">2</text>
<text x="135" y="199.9">3</text>
<text x="185" y="199.9">4</text>
<text x="235" y="199.9">5</text>
<text x="285" y="199.9">6</text>
</g>
<g font-size="1.8" fill="#006464">
<text x="101.6" y="32.6">+12V</text>
<text x="200.7" y="31.3">+12V</text>
<text x="26" y="41.5">330</text>
<text x="26.6" y="39.7">C7</text>
<text x="28.6" y="36.4">VDD</text>
<text x="92.7" y="39">R1</text>
<text x="92.7" y="41.5">3.3</text>
<text x="100.3" y="38.4">C8</text>
<text x="100.3" y="41">1000</text>
<text x="125.1" y="39.7">C21</text>
<text x="125.1" y="41.5">330</text>
<text x="127.6" y="36.4">VDD</text>
<text x="191.8" y="39">R6</text>
<text x="191.8" y="41.5">3.3</text>
<text x="199.4" y="38.4">C36</text>
<text x="199.4" y="41">1000</text>
<text x="17.5" y="44">GND</text>
<text x="24.1" y="47.3">C2</text>
<text x="64.1" y="46.6">C11</text>
<text x="69.2" y="46.6">C10</text>
<text x="92.7" y="44">C9</text>
<text x="92.7" y="46.6">10n</text>
<text x="116.6" y="44">GND</text>
<text x="122.5" y="47.3">C19</text>
<text x="163.2" y="46.6">C27</text>
<text x="168.2" y="46.6">C28</text>
<text x="191.8" y="44">C35</text>
<text x="191.8" y="46.6">10n</text>
<text x="24.1" y="49.1">47</text>
<text x="63.9" y="48.1">0.1u</text>
<text x="68.9" y="48.1">0.1u</text>
<text x="76.8" y="52.9">C12</text>
<text x="81.9" y="52.9">C13</text>
<text x="123.1" y="49.1">47</text>
<text x="162.9" y="48.1">0.1u</text>
<text x="168" y="48.1">0.1u</text>
<text x="175.9" y="52.9">C29</text>
<text x="180.9" y="52.9">C30</text>
<text x="24.1" y="58">C1</text>
<text x="35.5" y="58">C3</text>
<text x="36.1" y="59.5">1</text>
<text x="43.1" y="58">C4</text>
<text x="43.7" y="59.5">1</text>
<text x="47.5" y="59.5">GND1</text>
<text x="50.7" y="58">C5</text>
<text x="62.2" y="58">C6</text>
<text x="62.8" y="59.5">1</text>
<text x="67.3" y="54.2">GND</text>
<text x="76.6" y="54.5">0.1u</text>
<text x="81.6" y="54.5">0.1u</text>
<text x="95.8" y="55.5">GND</text>
<text x="122.5" y="58">C20</text>
<text x="133.9" y="58">C22</text>
<text x="135.2" y="59.5">1</text>
<text x="141.6" y="58">C24</text>
<text x="142.8" y="59.5">1</text>
<text x="146.6" y="59.5">GND1</text>
<text x="149.2" y="58">C25</text>
<text x="160.6" y="58">C26</text>
<text x="161.9" y="59.5">1</text>
<text x="166.4" y="54.2">GND</text>
<text x="175.6" y="54.5">0.1u</text>
<text x="180.7" y="54.5">0.1u</text>
<text x="194.8" y="55.5">GND</text>
<text x="18.3" y="61.8">GND</text>
<text x="24.7" y="60.3">1</text>
<text x="31.2" y="60">GND</text>
<text x="39.9" y="60.6">GND</text>
<text x="61" y="64.1">GND</text>
<text x="79.2" y="60.6">GND</text>
<text x="117.3" y="61.8">GND</text>
<text x="123.8" y="60.3">1</text>
<text x="130.3" y="60">GND</text>
<text x="138.9" y="60.6">GND</text>
<text x="160" y="64.1">GND</text>
<text x="178.3" y="60.6">GND</text>
<text x="51.7" y="69.1" transform="rotate(-90 51.7 69.1)">VDD</text>
<text x="150.7" y="69.1" transform="rotate(-90 150.7 69.1)">VDD</text>
<text x="54.2" y="72.4" transform="rotate(-90 54.2 72.4)">GVDD_A</text>
<text x="56.7" y="72.6" transform="rotate(-90 56.7 72.6)">GVDD_B</text>
<text x="59.3" y="72.6" transform="rotate(-90 59.3 72.6)">GVDD_C</text>
<text x="61.8" y="72.6" transform="rotate(-90 61.8 72.6)">GVDD_D</text>
<text x="69.4" y="72.4" transform="rotate(-90 69.4 72.4)">PVDD_A</text>
<text x="72" y="72.4" transform="rotate(-90 72 72.4)">PVDD_A</text>
<text x="74.5" y="72.6" transform="rotate(-90 74.5 72.6)">PVDD_B</text>
<text x="77.1" y="72.6" transform="rotate(-90 77.1 72.6)">PVDD_C</text>
<text x="79.6" y="72.6" transform="rotate(-90 79.6 72.6)">PVDD_D</text>
<text x="82.1" y="72.6" transform="rotate(-90 82.1 72.6)">PVDD_D</text>
<text x="85.8" y="74.6">DRV8412</text>
<text x="88.8" y="72">U2</text>
<text x="153.3" y="72.4" transform="rotate(-90 153.3 72.4)">GVDD_A</text>
<text x="155.8" y="72.6" transform="rotate(-90 155.8 72.6)">GVDD_B</text>
<text x="158.3" y="72.6" transform="rotate(-90 158.3 72.6)">GVDD_C</text>
<text x="160.9" y="72.6" transform="rotate(-90 160.9 72.6)">GVDD_D</text>
<text x="168.5" y="72.4" transform="rotate(-90 168.5 72.4)">PVDD_A</text>
<text x="171" y="72.4" transform="rotate(-90 171 72.4)">PVDD_A</text>
<text x="173.6" y="72.6" transform="rotate(-90 173.6 72.6)">PVDD_B</text>
<text x="176.1" y="72.6" transform="rotate(-90 176.1 72.6)">PVDD_C</text>
<text x="178.7" y="72.6" transform="rotate(-90 178.7 72.6)">PVDD_D</text>
<text x="181.2" y="72.6" transform="rotate(-90 181.2 72.6)">PVDD_D</text>
<text x="184.9" y="74.6">DRV8412</text>
<text x="187.9" y="72">U1</text>
<text x="41.8" y="82.7">R7</text>
<text x="48.8" y="80.9">~{FAULT}</text>
<text x="48.8" y="78.3">~{OTW}</text>
<text x="77.6" y="78.3">BST_A</text>
<text x="86.7" y="82.4">0.1u</text>
<text x="87" y="80.9">C15</text>
<text x="140.3" y="82.7">R10</text>
<text x="147.8" y="80.9">~{FAULT}</text>
<text x="147.8" y="78.3">~{OTW}</text>
<text x="176.7" y="78.3">BST_A</text>
<text x="185.8" y="82.4">0.1u</text>
<text x="186" y="80.9">C31</text>
<text x="22.8" y="88.5">VDD</text>
<text x="33" y="86">VDD</text>
<text x="41.4" y="84.2">30k</text>
<text x="48.8" y="86">~{RESET_AB}</text>
<text x="48.8" y="88.5">~{RESET_CD}</text>
<text x="77.4" y="86">OUT_A</text>
<text x="121.9" y="88.5">VDD</text>
<text x="132" y="86">VDD</text>
<text x="140.4" y="84.2">30k</text>
<text x="147.8" y="86">~{RESET_AB}</text>
<text x="147.8" y="88.5">~{RESET_CD}</text>
<text x="176.5" y="86">OUT_A</text>
<text x="31.2" y="91.8">30k</text>
<text x="31.7" y="90.3">R8</text>
<text x="48.8" y="93.6">PWM_A</text>
<text x="77.4" y="91">BST_B</text>
<text x="86.7" y="95.1">0.1u</text>
<text x="87" y="93.6">C16</text>
<text x="130.3" y="91.8">30k</text>
<text x="130.7" y="90.3">R9</text>
<text x="147.8" y="93.6">PWM_A</text>
<text x="176.5" y="91">BST_B</text>
<text x="185.8" y="95.1">0.1u</text>
<text x="186" y="93.6">C32</text>
<text x="48.8" y="96.1">PWM_B</text>
<text x="48.8" y="101.2">PWM_D</text>
<text x="48.8" y="98.7">PWM_C</text>
<text x="77.2" y="98.7">OUT_B</text>
<text x="147.8" y="96.1">PWM_B</text>
<text x="147.8" y="101.2">PWM_D</text>
<text x="147.8" y="98.7">PWM_C</text>
<text x="176.3" y="98.7">OUT_B</text>
<text x="48.8" y="106.3">M1</text>
<text x="77.4" y="103.7">BST_C</text>
<text x="86.7" y="107.8">0.1u</text>
<text x="87" y="106.3">C17</text>
<text x="147.8" y="106.3">M1</text>
<text x="176.5" y="103.7">BST_C</text>
<text x="185.8" y="107.8">0.1u</text>
<text x="186" y="106.3">C33</text>
<text x="41.8" y="113.1">R2</text>
<text x="48.8" y="111.4">M3</text>
<text x="48.8" y="108.8">M2</text>
<text x="77.2" y="111.4">OUT_C</text>
<text x="140.9" y="113.1">R4</text>
<text x="147.8" y="111.4">M3</text>
<text x="147.8" y="108.8">M2</text>
<text x="176.3" y="111.4">OUT_C</text>
<text x="41.4" y="114.7">30k</text>
<text x="48.8" y="119">VREG</text>
<text x="48.8" y="116.4">OC_ADJ</text>
<text x="77.4" y="116.4">BST_D</text>
<text x="87" y="119">C18</text>
<text x="140.4" y="114.7">30k</text>
<text x="147.8" y="119">VREG</text>
<text x="147.8" y="116.4">OC_ADJ</text>
<text x="176.5" y="116.4">BST_D</text>
<text x="186" y="119">C34</text>
<text x="233.8" y="119">main</text>
<text x="235" y="116.4">J1</text>
<text x="41" y="123">0.1u</text>
<text x="41.2" y="121.5">C14</text>
<text x="77.2" y="124.1">OUT_D</text>
<text x="86.7" y="120.5">0.1u</text>
<text x="140.1" y="123">0.1u</text>
<text x="140.3" y="121.5">C23</text>
<text x="176.3" y="124.1">OUT_D</text>
<text x="185.8" y="120.5">0.1u</text>
<text x="137.4" y="131.7">PWR_FLAG</text>
<text x="38.4" y="132.9">PWR_FLAG</text>
<text x="51.7" y="135.4" transform="rotate(-90 51.7 135.4)">AGND</text>
<text x="56.7" y="135.4" transform="rotate(-90 56.7 135.4)">GND</text>
<text x="61.8" y="135.4" transform="rotate(-90 61.8 135.4)">NC/GND</text>
<text x="66.9" y="135.4" transform="rotate(-90 66.9 135.4)">EP</text>
<text x="74.5" y="135.4" transform="rotate(-90 74.5 135.4)">GND_A</text>
<text x="77.1" y="135.4" transform="rotate(-90 77.1 135.4)">GND_B</text>
<text x="79.6" y="135.4" transform="rotate(-90 79.6 135.4)">GND_C</text>
<text x="82.1" y="135.4" transform="rotate(-90 82.1 135.4)">GND_D</text>
<text x="150.7" y="135.4" transform="rotate(-90 150.7 135.4)">AGND</text>
<text x="155.8" y="135.4" transform="rotate(-90 155.8 135.4)">GND</text>
<text x="160.9" y="135.4" transform="rotate(-90 160.9 135.4)">NC/GND</text>
<text x="166" y="135.4" transform="rotate(-90 166 135.4)">EP</text>
<text x="173.6" y="135.4" transform="rotate(-90 173.6 135.4)">GND_A</text>
<text x="176.1" y="135.4" transform="rotate(-90 176.1 135.4)">GND_B</text>
<text x="178.7" y="135.4" transform="rotate(-90 178.7 135.4)">GND_C</text>
<text x="181.2" y="135.4" transform="rotate(-90 181.2 135.4)">GND_D</text>
<text x="202.2" y="136.8">PWR_FLAG VDD</text>
<text x="257.7" y="136.8">+12V</text>
<text x="264.4" y="135.5">PWR_FLAG</text>
<text x="52" y="143.6">R3</text>
<text x="151.1" y="143.6">R5</text>
<text x="51.5" y="145.1">30k</text>
<text x="64" y="146.9">GND</text>
<text x="150.6" y="145.1">30k</text>
<text x="163.1" y="144.4">GND</text>
<text x="242.8" y="145.6">PWR_FLAG</text>
<text x="53.8" y="150.7">GND</text>
<text x="152.9" y="150.7">GND</text>
<text x="234.2" y="157.1">GND</text>
</g>
<g font-size="1.8" fill="#a90000">
<text x="50.5" y="64.2" transform="rotate(-90 50.5 64.2)">2</text>
<text x="53.1" y="64.8" transform="rotate(-90 53.1 64.8)">23</text>
<text x="55.6" y="64.8" transform="rotate(-90 55.6 64.8)">22</text>
<text x="58.2" y="64.2" transform="rotate(-90 58.2 64.2)">1</text>
<text x="60.7" y="64.8" transform="rotate(-90 60.7 64.8)">44</text>
<text x="68.3" y="64.8" transform="rotate(-90 68.3 64.8)">26</text>
<text x="70.9" y="64.8" transform="rotate(-90 70.9 64.8)">27</text>
<text x="73.4" y="64.8" transform="rotate(-90 73.4 64.8)">32</text>
<text x="75.9" y="64.8" transform="rotate(-90 75.9 64.8)">35</text>
<text x="78.5" y="64.8" transform="rotate(-90 78.5 64.8)">40</text>
<text x="81" y="64.8" transform="rotate(-90 81 64.8)">41</text>
<text x="149.6" y="64.2" transform="rotate(-90 149.6 64.2)">2</text>
<text x="152.1" y="64.8" transform="rotate(-90 152.1 64.8)">23</text>
<text x="154.7" y="64.8" transform="rotate(-90 154.7 64.8)">22</text>
<text x="157.2" y="64.2" transform="rotate(-90 157.2 64.2)">1</text>
<text x="159.8" y="64.8" transform="rotate(-90 159.8 64.8)">44</text>
<text x="167.4" y="64.8" transform="rotate(-90 167.4 64.8)">26</text>
<text x="169.9" y="64.8" transform="rotate(-90 169.9 64.8)">27</text>
<text x="172.5" y="64.8" transform="rotate(-90 172.5 64.8)">32</text>
<text x="175" y="64.8" transform="rotate(-90 175 64.8)">35</text>
<text x="177.5" y="64.8" transform="rotate(-90 177.5 64.8)">40</text>
<text x="180.1" y="64.8" transform="rotate(-90 180.1 64.8)">41</text>
<text x="45.7" y="77.2">21</text>
<text x="83.8" y="77.2">24</text>
<text x="144.7" y="77.2">21</text>
<text x="182.8" y="77.2">24</text>
<text x="45.7" y="79.8">18</text>
<text x="144.7" y="79.8">18</text>
<text x="45.7" y="84.8">16</text>
<text x="46.3" y="87.4">6</text>
<text x="83.8" y="84.8">28</text>
<text x="83.8" y="89.9">33</text>
<text x="144.7" y="84.8">16</text>
<text x="145.3" y="87.4">6</text>
<text x="182.8" y="84.8">28</text>
<text x="182.8" y="89.9">33</text>
<text x="45.7" y="95">15</text>
<text x="45.7" y="92.5">17</text>
<text x="144.7" y="95">15</text>
<text x="144.7" y="92.5">17</text>
<text x="46.3" y="100.1">5</text>
<text x="46.3" y="97.5">7</text>
<text x="83.8" y="97.5">31</text>
<text x="145.3" y="100.1">5</text>
<text x="145.3" y="97.5">7</text>
<text x="182.8" y="97.5">31</text>
<text x="46.3" y="105.2">8</text>
<text x="46.3" y="107.7">9</text>
<text x="83.8" y="102.6">34</text>
<text x="145.3" y="105.2">8</text>
<text x="145.3" y="107.7">9</text>
<text x="182.8" y="102.6">34</text>
<text x="45.7" y="110.2">10</text>
<text x="83.8" y="110.2">36</text>
<text x="144.7" y="110.2">10</text>
<text x="182.8" y="110.2">36</text>
<text x="45.7" y="117.9">11</text>
<text x="45.7" y="115.3">14</text>
<text x="83.8" y="115.3">43</text>
<text x="144.7" y="117.9">11</text>
<text x="144.7" y="115.3">14</text>
<text x="182.8" y="115.3">43</text>
<text x="83.8" y="122.9">39</text>
<text x="182.8" y="122.9">39</text>
<text x="231.1" y="121.7">1</text>
<text x="231.1" y="124.2">3</text>
<text x="240" y="121.7">2</text>
<text x="240" y="124.2">4</text>
<text x="231.1" y="126.7">5</text>
<text x="231.1" y="129.3">7</text>
<text x="231.1" y="131.8">9</text>
<text x="239.4" y="131.8">10</text>
<text x="240" y="126.7">6</text>
<text x="240" y="129.3">8</text>
<text x="60.7" y="137.9" transform="rotate(-90 60.7 137.9)">3</text>
<text x="159.8" y="137.9" transform="rotate(-90 159.8 137.9)">3</text>
<text x="230.5" y="134.4">11</text>
<text x="230.5" y="136.9">13</text>
<text x="239.4" y="134.4">12</text>
<text x="239.4" y="136.9">14</text>
<text x="50.5" y="138.5" transform="rotate(-90 50.5 138.5)">12</text>
<text x="55.6" y="138.5" transform="rotate(-90 55.6 138.5)">13</text>
<text x="65.8" y="138.5" transform="rotate(-90 65.8 138.5)">45</text>
<text x="73.4" y="138.5" transform="rotate(-90 73.4 138.5)">29</text>
<text x="75.9" y="138.5" transform="rotate(-90 75.9 138.5)">30</text>
<text x="78.5" y="138.5" transform="rotate(-90 78.5 138.5)">37</text>
<text x="81" y="138.5" transform="rotate(-90 81 138.5)">38</text>
<text x="149.6" y="138.5" transform="rotate(-90 149.6 138.5)">12</text>
<text x="154.7" y="138.5" transform="rotate(-90 154.7 138.5)">13</text>
<text x="164.8" y="138.5" transform="rotate(-90 164.8 138.5)">45</text>
<text x="172.5" y="138.5" transform="rotate(-90 172.5 138.5)">29</text>
<text x="175" y="138.5" transform="rotate(-90 175 138.5)">30</text>
<text x="177.5" y="138.5" transform="rotate(-90 177.5 138.5)">37</text>
<text x="180.1" y="138.5" transform="rotate(-90 180.1 138.5)">38</text>
<text x="230.5" y="139.4">15</text>
<text x="230.5" y="142">17</text>
<text x="239.4" y="139.4">16</text>
<text x="239.4" y="142">18</text>
<text x="230.5" y="144.5">19</text>
<text x="239.4" y="144.5">20</text>
</g>
</svg>
